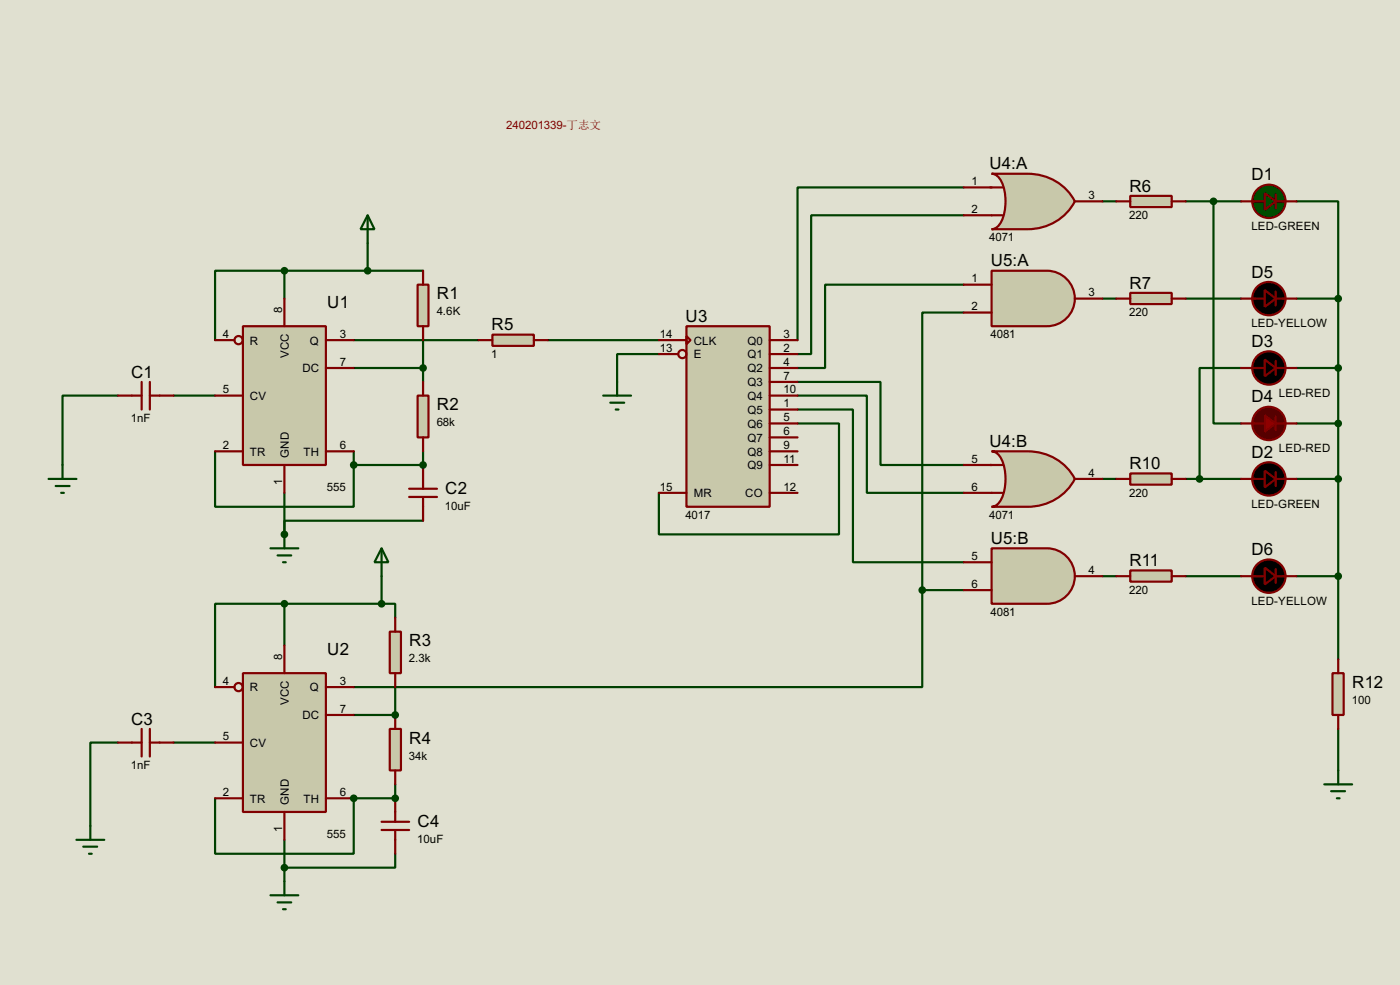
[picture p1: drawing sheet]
<svg xmlns="http://www.w3.org/2000/svg" width="256mm" height="180mm" viewBox="0 0 256 180" stroke-linecap="round" stroke-linejoin="round" font-family="sans-serif">
<path d="M0 0h256.5v180.3h-256.5z" fill="#e0e0d0"/>
<path d="M52.1 54.7v-5.1h-12.7v12.7M31.8 72.4h7.6M77.5 62.3v5.1h-12.7M31.8 135.9h7.6M64.8 130.9h7.6" fill="none" stroke="#004000" stroke-width=".4"/>
<circle cx="72.4" cy="130.9" r=".2" fill="#004000"/>
<g fill="none" stroke="#004000" stroke-width=".4">
<path d="M176.6 34.3h-30.5v28M176.6 39.4h-28v25.4h-2.5M202 36.9h2.5M237.5 36.9h7.7v17.8M52.1 49.6h25.4M67.4 44.5v5.1M176.6 52.1h-25.4v15.3h-5.1M176.6 57.2h-7.6v50.8M202 54.7h2.5M217.2 54.7h10.2M237.5 54.7h7.7M245.2 54.7v66"/>
<path d="M21.6 72.4h-10.1v12.7M77.5 67.4v2.5M120.7 64.8h-7.6v5.1M146.1 77.5h7.6v20.3h-33v-7.6M146.1 69.9h15.2v15.2h15.3M146.1 72.4h12.7v17.8h17.8M146.1 75h10.2v27.9h20.3M237.5 77.5h7.7M237.5 67.4h7.7M52.1 90.2v7.6M202 87.7h2.5M237.5 87.7h7.7"/>
<path d="M52.1 110.5h-12.7v15.3M52.1 110.5v7.7M52.1 110.5h17.8M69.9 110.5h2.5v2.6M69.9 105.5v5M169 108v17.8h-104.2M169 108h7.6M202 105.5h2.5M217.2 105.5h10.2M237.5 105.5h7.7M21.6 135.9h-5v15.3M72.4 125.8v5.1"/>
<path d="M245.2 133.4v7.6"/>
</g>
<circle cx="52.1" cy="97.8" r=".2" fill="#004000"/>
<path d="M39.4 82.6v10.2h25.4v-10.2M77.5 95.3h-25.4v2.5M77.5 82.6v2.5" fill="none" stroke="#004000" stroke-width=".4"/>
<circle cx="77.5" cy="85.1" r=".2" fill="#004000"/>
<path d="M64.8 85.1h12.7M39.4 146.1v10.2h25.4v-10.2" fill="none" stroke="#004000" stroke-width=".4"/>
<circle cx="64.8" cy="146.1" r=".2" fill="#004000"/>
<path d="M72.4 143.6v2.5" fill="none" stroke="#004000" stroke-width=".4"/>
<circle cx="72.4" cy="146.1" r=".2" fill="#004000"/>
<path d="M217.2 36.9h10.2M222.3 36.9v40.6h5.1M64.8 62.3h22.9M100.4 62.3h20.3M227.4 67.4h-7.6v20.3M217.2 87.7h10.2M52.1 153.7v7.6M64.8 146.1h7.6M72.4 156.3v2.5h-20.3" fill="none" stroke="#004000" stroke-width=".4"/>
<path d="M44.5 59.7h15.2v25.4h-15.2z" fill="#c8c8aa" stroke="#800000" stroke-width=".4"/>
<g fill="none" stroke="#800000" stroke-width=".4">
<path d="M52.1 54.7v5M39.4 62.3h3.6M39.4 72.4h5.1M59.7 62.3h5.1M59.7 67.4h5.1M39.4 82.6h5.1M52.1 85.1v5.1M59.7 82.6h5.1"/>
<circle cx="43.7" cy="62.3" r=".75"/>
</g>
<path d="M44.5 123.2h15.2v25.4h-15.2z" fill="#c8c8aa" stroke="#800000" stroke-width=".4"/>
<g fill="none" stroke="#800000" stroke-width=".4">
<path d="M52.1 118.2v5M39.4 125.8h3.6M39.4 135.9h5.1M59.7 125.8h5.1M59.7 130.9h5.1M39.4 146.1h5.1M52.1 148.6v5.1M59.7 146.1h5.1"/>
<circle cx="43.7" cy="125.8" r=".75"/>
</g>
<circle cx="52.1" cy="49.6" r=".5" fill="#004000" stroke="#004000" stroke-width=".4"/>
<path d="M76.5 52.1h2v7.6h-2z" fill="#c8c8aa" stroke="#800000" stroke-width=".4"/>
<path d="M77.5 49.6v2.5M77.5 59.7v2.6M21.6 72.4h4.4M26 69.9v5.1M27.5 69.9v5.1M27.5 72.4h4.3M21.6 135.9h4.4M26 133.4v5.1M27.5 133.4v5.1M27.5 135.9h4.3" fill="none" stroke="#800000" stroke-width=".4"/>
<circle cx="77.5" cy="67.4" r=".5" fill="#004000" stroke="#004000" stroke-width=".4"/>
<path d="M52.1 97.8v2.6M49.6 100.4h5.1M50.9 101.7h2.5M51.9 102.9h.5" fill="none" stroke="#004000" stroke-width=".4"/>
<path d="M71.4 115.6h2.1v7.6h-2.1z" fill="#c8c8aa" stroke="#800000" stroke-width=".4"/>
<path d="M72.4 113.1v2.5M72.4 123.2v2.6" fill="none" stroke="#800000" stroke-width=".4"/>
<path d="M71.4 133.4h2.1v7.6h-2.1z" fill="#c8c8aa" stroke="#800000" stroke-width=".4"/>
<path d="M72.4 130.9v2.5M72.4 141v2.6" fill="none" stroke="#800000" stroke-width=".4"/>
<path d="M49.6 163.9h5.1M50.9 165.2h2.5M51.9 166.4h.5M52.1 161.3v2.6" fill="none" stroke="#004000" stroke-width=".4"/>
<circle cx="72.4" cy="130.9" r=".5" fill="#004000" stroke="#004000" stroke-width=".4"/>
<path d="M125.8 59.7h15.2v33.1h-15.2z" fill="#c8c8aa" stroke="#800000" stroke-width=".4"/>
<g fill="none" stroke="#800000" stroke-width=".4">
<path d="M120.7 62.3h5.1M120.7 64.8h3.6M125.8 61.5l.7 .8-.7 .7zM141 62.3h5.1M141 64.8h5.1M141 67.4h5.1M141 69.9h5.1M141 72.4h5.1M141 75h5.1M141 77.5h5.1M120.7 90.2h5.1M141 90.2h5.1"/>
<path d="M141 80.1h5.1M141 82.6h5.1M141 85.1h5.1"/>
<circle cx="125" cy="64.8" r=".75"/>
</g>
<path d="M110.5 72.4h5.1M111.8 73.7h2.6M112.8 75h.5M113.1 69.9v2.5" fill="none" stroke="#004000" stroke-width=".4"/>
<path d="M181.7 31.8h6.6a9.6 9.6 0 0 1 8.6 5.1 9.6 9.6 0 0 1-8.6 5.1h-6.6a2.22 2.22 0 0 0 1.8-1.5 9 9 0 0 0-.4-7.8l-.9-.8z" fill-rule="evenodd" fill="#c8c8aa" stroke="#800000" stroke-width=".4"/>
<path d="M176.6 34.3h7.1M176.6 39.4h7.1M196.9 36.9h5.1" fill="none" stroke="#800000" stroke-width=".4"/>
<path d="M181.7 82.6h6.6a9.6 9.6 0 0 1 8.6 5.1 9.6 9.6 0 0 1-8.6 5.1h-6.6a2.22 2.22 0 0 0 1.8-1.5 9 9 0 0 0-.4-7.8l-.9-.8z" fill-rule="evenodd" fill="#c8c8aa" stroke="#800000" stroke-width=".4"/>
<path d="M176.6 85.1h7.1M176.6 90.2h7.1M196.9 87.7h5.1" fill="none" stroke="#800000" stroke-width=".4"/>
<path d="M181.7 49.6h10.1a5.1 5.1 0 0 1 5.1 5 5.1 5.1 0 0 1-5.1 5.1h-10.1z" fill-rule="evenodd" fill="#c8c8aa" stroke="#800000" stroke-width=".4"/>
<path d="M176.6 52.1h5.1M176.6 57.2h5.1M196.9 54.7h5.1" fill="none" stroke="#800000" stroke-width=".4"/>
<path d="M181.7 100.4h10.1a5.1 5.1 0 0 1 5.1 5 5.1 5.1 0 0 1-5.1 5.1h-10.1z" fill-rule="evenodd" fill="#c8c8aa" stroke="#800000" stroke-width=".4"/>
<path d="M176.6 102.9h5.1M176.6 108h5.1M196.9 105.5h5.1" fill="none" stroke="#800000" stroke-width=".4"/>
<path d="M207.1 35.9h7.6v2h-7.6z" fill="#c8c8aa" stroke="#800000" stroke-width=".4"/>
<path d="M204.5 36.9h2.6M214.7 36.9h2.5" fill="none" stroke="#800000" stroke-width=".4"/>
<path d="M207.1 53.6h7.6v2.1h-7.6z" fill="#c8c8aa" stroke="#800000" stroke-width=".4"/>
<path d="M204.5 54.7h2.6M214.7 54.7h2.5" fill="none" stroke="#800000" stroke-width=".4"/>
<path d="M207.1 86.7h7.6v2h-7.6z" fill="#c8c8aa" stroke="#800000" stroke-width=".4"/>
<path d="M204.5 87.7h2.6M214.7 87.7h2.5" fill="none" stroke="#800000" stroke-width=".4"/>
<path d="M207.1 104.4h7.6v2.1h-7.6z" fill="#c8c8aa" stroke="#800000" stroke-width=".4"/>
<path d="M204.5 105.5h2.6M214.7 105.5h2.5" fill="none" stroke="#800000" stroke-width=".4"/>
<circle cx="232.4" cy="36.9" r="3.1" fill="#004a00" stroke="#800000" stroke-width=".4"/>
<path d="M229.4 36.9h2.3M233.7 35.6v2.6M233.7 36.9h1.8" fill="none" stroke="#800000" stroke-width=".4"/>
<path d="M231.7 35.4l2 1.5-2 1.5z" fill="#006000" stroke="#800000" stroke-width=".4"/>
<path d="M227.4 36.9h2.5M235 36.9h2.5M227.4 67.4h4.3M233.7 66.1v2.5M233.7 67.4h3.8M227.4 87.7h4.3M233.7 86.4v2.6M233.7 87.7h3.8" fill="none" stroke="#800000" stroke-width=".4"/>
<g fill="#000" stroke="#800000" stroke-width=".4">
<path d="M231.7 65.8l2 1.6-2 1.5zM231.7 86.2l2 1.5-2 1.5z"/>
<circle cx="232.4" cy="67.4" r="3.1"/>
<circle cx="232.4" cy="87.7" r="3.1"/>
</g>
<circle cx="232.4" cy="77.5" r="3.1" fill="#500" stroke="#800000" stroke-width=".4"/>
<path d="M229.4 77.5h2.3M233.7 76.3v2.5M233.7 77.5h1.8" fill="none" stroke="#800000" stroke-width=".4"/>
<path d="M231.7 76l2 1.5-2 1.5z" fill="#950000" stroke="#800000" stroke-width=".4"/>
<path d="M227.4 54.7h4.3M233.7 53.4v2.5M233.7 54.7h3.8M227.4 77.5h2.5M235 77.5h2.5M227.4 105.5h4.3M233.7 104.2v2.5M233.7 105.5h3.8" fill="none" stroke="#800000" stroke-width=".4"/>
<g fill="#000" stroke="#800000" stroke-width=".4">
<path d="M231.7 53.1l2 1.6-2 1.5zM231.7 103.9l2 1.6-2 1.5z"/>
<circle cx="232.4" cy="54.7" r="3.1"/>
<circle cx="232.4" cy="105.5" r="3.1"/>
</g>
<path d="M231.4 54.7h2.1M232 54.2h1v1h-1zM232.5 53.6v2.1M231.4 105.5h2.1M232 105h1v1h-1zM232.5 104.4v2.1" fill="none" stroke="#000040" stroke-width=".2"/>
<path d="M244.1 123.2h2.1v7.7h-2.1z" fill="#c8c8aa" stroke="#800000" stroke-width=".4"/>
<path d="M75 91h5.1M75 89.5h5.1M77.5 85.1v4.4M77.5 91v4.3M245.2 120.7v2.5M245.2 130.9v2.5M69.9 151.9h5.1M69.9 150.4h5.1M72.4 146.1v4.3M72.4 151.9v4.4" fill="none" stroke="#800000" stroke-width=".4"/>
<g fill="#004000" stroke="#004000" stroke-width=".4">
<circle cx="245.1" cy="87.7" r=".5"/>
<circle cx="245.1" cy="105.5" r=".5"/>
<circle cx="245.1" cy="77.5" r=".5"/>
<circle cx="245.1" cy="67.4" r=".5"/>
<circle cx="245.1" cy="54.7" r=".5"/>
<circle cx="168.9" cy="108" r=".5"/>
<circle cx="52.1" cy="110.5" r=".5"/>
</g>
<path d="M8.9 87.7h5.1M10.2 89h2.6M11.2 90.2h.5M11.5 85.1v2.6M14 153.7h5.1M15.3 155h2.5M16.3 156.3h.5M16.6 151.2v2.5M242.6 143.6h5.1M243.9 144.8h2.5M244.9 146.1h.5M245.2 141v2.6" fill="none" stroke="#004000" stroke-width=".4"/>
<path d="M76.5 72.4h2v7.7h-2z" fill="#c8c8aa" stroke="#800000" stroke-width=".4"/>
<path d="M77.5 69.9v2.5M77.5 80.1v2.5" fill="none" stroke="#800000" stroke-width=".4"/>
<path d="M67.4 39.4l1.2 2.6h-2.5zM67.4 39.4v5.1M69.9 100.4l1.3 2.5h-2.6zM69.9 100.4v5.1" fill="none" stroke="#004000" stroke-width=".4"/>
<g fill="#004000" stroke="#004000" stroke-width=".4">
<circle cx="67.3" cy="49.6" r=".5"/>
<circle cx="69.9" cy="110.5" r=".5"/>
<circle cx="52.1" cy="97.8" r=".5"/>
<circle cx="64.8" cy="85.1" r=".5"/>
<circle cx="77.5" cy="85.1" r=".5"/>
<circle cx="64.8" cy="146.1" r=".5"/>
<circle cx="72.4" cy="146.1" r=".5"/>
<circle cx="52.1" cy="158.8" r=".5"/>
<circle cx="222.3" cy="36.9" r=".5"/>
</g>
<path d="M90.2 61.3h7.6v2h-7.6z" fill="#c8c8aa" stroke="#800000" stroke-width=".4"/>
<path d="M87.7 62.3h2.5M97.8 62.3h2.6" fill="none" stroke="#800000" stroke-width=".4"/>
<circle cx="219.7" cy="87.7" r=".5" fill="#004000" stroke="#004000" stroke-width=".4"/>
<g font-size="3.5">
<text x="181.3" y="31">U4:A</text>
<text x="206.9" y="35.1">R6</text>
<text x="229.3" y="33">D1</text>
<text x="181.5" y="48.7">U5:A</text>
<text x="206.9" y="52.8">R7</text>
<text x="229.3" y="50.8">D5</text>
<text x="60" y="56.4">U1</text>
<text x="80.1" y="54.8">R1</text>
<text x="125.6" y="58.9">U3</text>
<text x="90.1" y="60.5">R5</text>
<text x="229.3" y="63.5">D3</text>
<text x="24" y="69.1">C1</text>
<text x="80.1" y="75.1">R2</text>
<text x="229.3" y="73.7">D4</text>
<text x="181.3" y="81.8">U4:B</text>
<text x="229.3" y="83.8">D2</text>
<text x="206.9" y="85.9">R10</text>
<text x="81.6" y="90.4">C2</text>
<text x="181.5" y="99.6">U5:B</text>
<text x="229.3" y="101.6">D6</text>
<text x="206.9" y="103.6">R11</text>
<text x="60" y="119.9">U2</text>
<text x="75" y="118.3">R3</text>
<text x="247.7" y="125.9">R12</text>
<text x="24" y="132.6">C3</text>
<text x="75" y="136.1">R4</text>
<text x="76.5" y="151.3">C4</text>
</g>
<text font-size="2.4" fill="#800000" x="92.8" y="23.6">240201339-丁志文</text>
<g font-size="2.4">
<text x="178" y="33.9">1</text>
<text x="178" y="39">2</text>
<text x="199.4" y="36.5">3</text>
<text x="206.9" y="40.1">220</text>
<text x="181.2" y="44.1">4071</text>
<text x="229.2" y="42.1">LED-GREEN</text>
<text x="178" y="51.7">1</text>
<text x="51.7" y="57.2" transform="rotate(-90 51.7 57.2)">8</text>
<text x="80" y="57.7">4.6K</text>
<text x="178" y="56.8">2</text>
<text x="199.4" y="54.3">3</text>
<text x="206.9" y="57.9">220</text>
<text x="229.2" y="59.9">LED-YELLOW</text>
<text x="40.8" y="61.9">4</text>
<text x="45.8" y="63.1">R</text>
<text x="52.9" y="65.5" transform="rotate(-90 52.9 65.5)">VCC</text>
<text x="56.8" y="63.1">Q</text>
<text x="62.3" y="61.9">3</text>
<text x="90" y="65.5">1</text>
<text x="120.9" y="61.9">14</text>
<text x="120.9" y="64.4">13</text>
<text x="127.1" y="63.1">CLK</text>
<text x="127.1" y="65.6">E</text>
<text x="136.9" y="63.1">Q0</text>
<text x="136.9" y="65.6">Q1</text>
<text x="143.6" y="61.9">3</text>
<text x="143.6" y="64.4">2</text>
<text x="181.5" y="61.9">4081</text>
<text x="40.8" y="72">5</text>
<text x="55.4" y="68.1">DC</text>
<text x="62.3" y="67">7</text>
<text x="136.9" y="68.1">Q2</text>
<text x="136.9" y="70.7">Q3</text>
<text x="143.6" y="67">4</text>
<text x="143.6" y="69.5">7</text>
<text x="143.6" y="72">10</text>
<text x="24" y="77.2">1nF</text>
<text x="45.8" y="73.2">CV</text>
<text x="136.9" y="73.2">Q4</text>
<text x="136.9" y="75.8">Q5</text>
<text x="143.6" y="74.6">1</text>
<text x="143.6" y="77.1">5</text>
<text x="234.3" y="72.6">LED-RED</text>
<text x="40.8" y="82.2">2</text>
<text x="45.8" y="83.4">TR</text>
<text x="52.9" y="83.8" transform="rotate(-90 52.9 83.8)">GND</text>
<text x="55.6" y="83.4">TH</text>
<text x="62.3" y="82.2">6</text>
<text x="80" y="78.1">68k</text>
<text x="136.9" y="78.3">Q6</text>
<text x="136.9" y="80.8">Q7</text>
<text x="136.9" y="83.4">Q8</text>
<text x="143.6" y="79.7">6</text>
<text x="143.6" y="82.2">9</text>
<text x="234.3" y="82.8">LED-RED</text>
<text x="51.7" y="88.8" transform="rotate(-90 51.7 88.8)">1</text>
<text x="59.9" y="89.9">555</text>
<text x="120.9" y="89.8">15</text>
<text x="136.9" y="85.9">Q9</text>
<text x="143.6" y="89.8">12</text>
<text x="143.6" y="84.7">11</text>
<text x="178" y="84.7">5</text>
<text x="178" y="89.8">6</text>
<text x="199.4" y="87.3">4</text>
<text x="81.5" y="93.3">10uF</text>
<text x="125.6" y="95">4017</text>
<text x="127.1" y="91">MR</text>
<text x="136.5" y="91">CO</text>
<text x="181.2" y="95">4071</text>
<text x="206.9" y="90.9">220</text>
<text x="229.2" y="92.9">LED-GREEN</text>
<text x="178" y="102.5">5</text>
<text x="178" y="107.6">6</text>
<text x="199.4" y="105.1">4</text>
<text x="181.5" y="112.7">4081</text>
<text x="206.9" y="108.7">220</text>
<text x="229.2" y="110.7">LED-YELLOW</text>
<text x="40.8" y="125.4">4</text>
<text x="51.7" y="120.7" transform="rotate(-90 51.7 120.7)">8</text>
<text x="62.3" y="125.4">3</text>
<text x="74.9" y="121.2">2.3k</text>
<text x="45.8" y="126.6">R</text>
<text x="52.9" y="129" transform="rotate(-90 52.9 129)">VCC</text>
<text x="55.4" y="131.7">DC</text>
<text x="56.8" y="126.6">Q</text>
<text x="62.3" y="130.5">7</text>
<text x="247.7" y="128.9">100</text>
<text x="40.8" y="135.5">5</text>
<text x="45.8" y="136.7">CV</text>
<text x="24" y="140.7">1nF</text>
<text x="74.9" y="139">34k</text>
<text x="40.8" y="145.7">2</text>
<text x="45.8" y="146.9">TR</text>
<text x="52.9" y="147.3" transform="rotate(-90 52.9 147.3)">GND</text>
<text x="55.6" y="146.9">TH</text>
<text x="62.3" y="145.7">6</text>
<text x="51.7" y="152.3" transform="rotate(-90 51.7 152.3)">1</text>
<text x="59.9" y="153.4">555</text>
<text x="76.5" y="154.3">10uF</text>
</g>
</svg>
